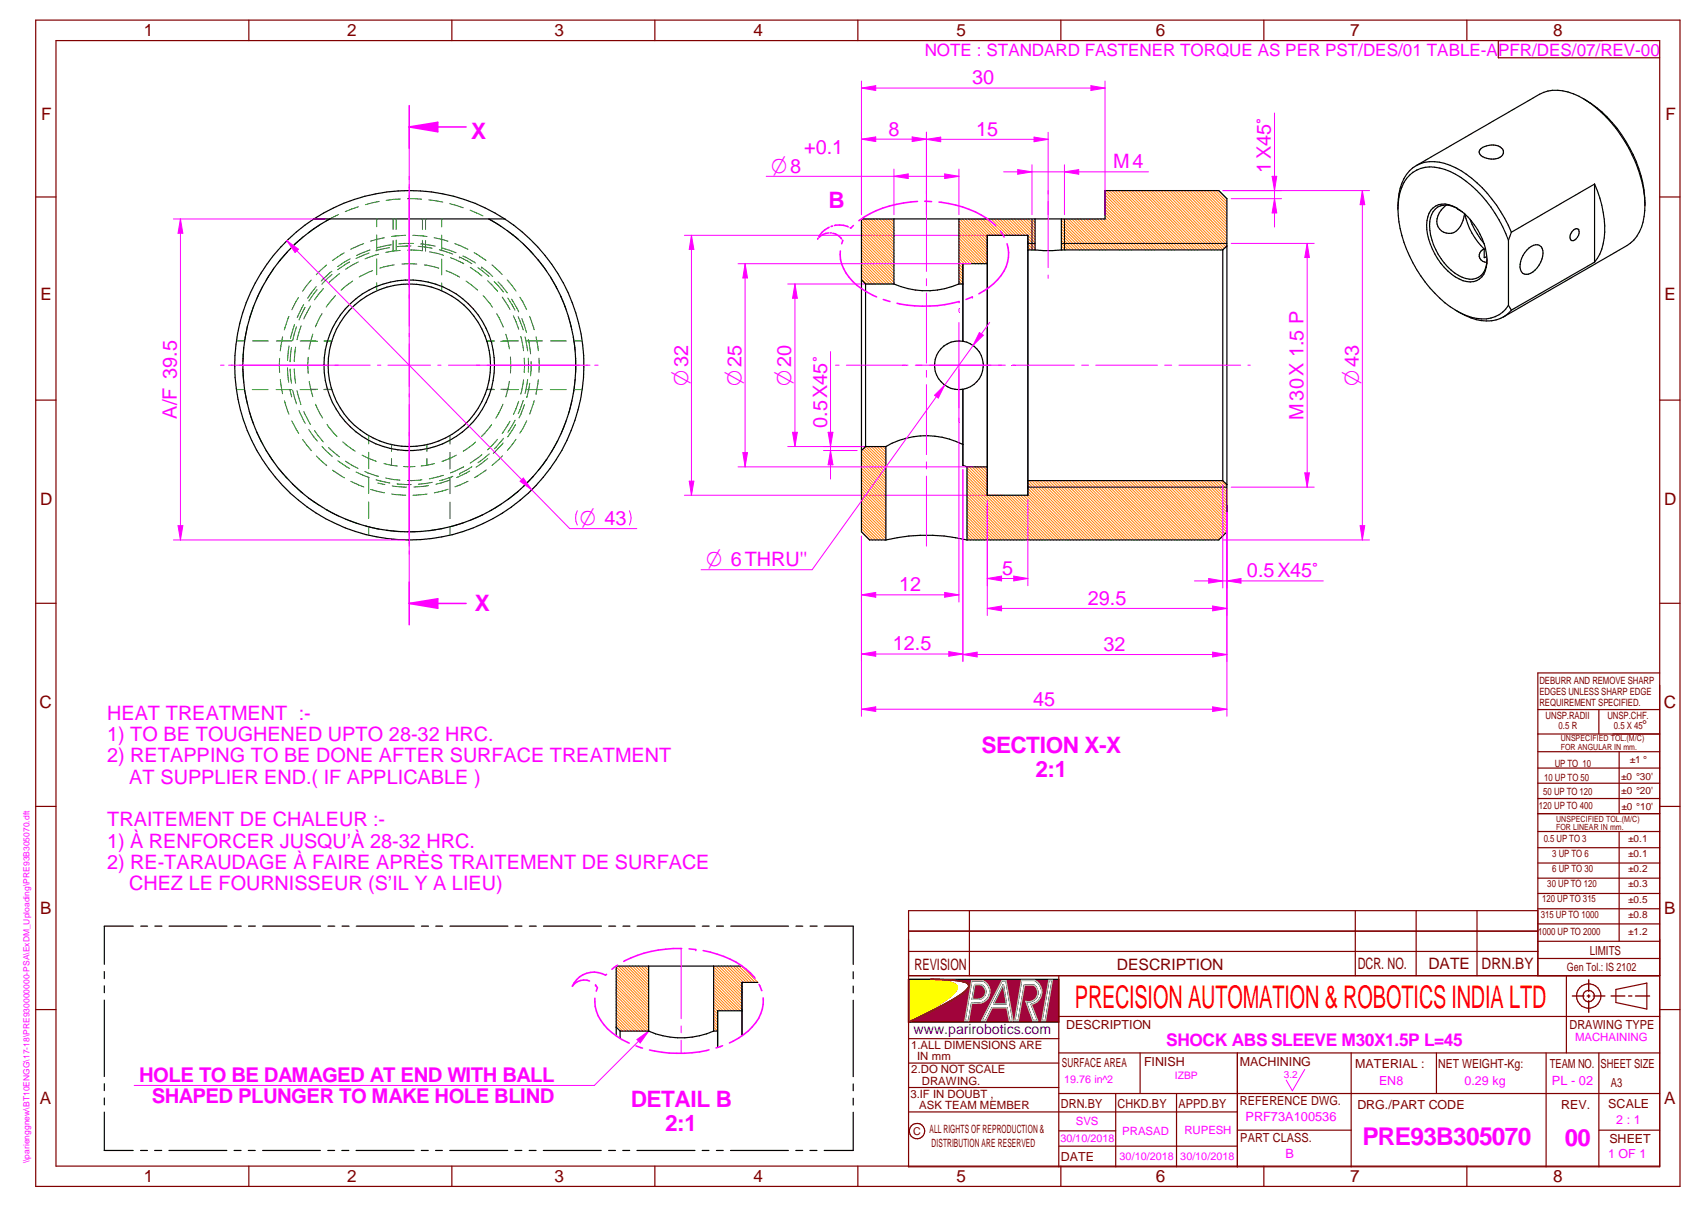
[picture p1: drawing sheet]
<svg xmlns="http://www.w3.org/2000/svg" width="420mm" height="297mm" viewBox="0 0 420 297" stroke-linecap="round" stroke-linejoin="round" font-family="sans-serif">
<path d="M239.3 241.4h2.8a2.91 2.91 0 0 1 1.7 2.9 2.91 2.91 0 0 1-2.2 2.5l-2.3 .1-.7 4.3h-1zM246.7 241.3h1.1l1.7 9.9h-.9l-.6-3.2h-3.7l-1.5 3.2h-1zM251.6 241.3h3.2a3.2 3.2 0 0 1 1.7 3.2 3.2 3.2 0 0 1-2.5 2.7l1.6 4h-1.2l-1.8-4.8a2.25 2.25 0 0 0 2.8-1.1 2.25 2.25 0 0 0-.8-2.9h-2.3l-1.5 8.8h-.9zM258.3 241.3h.9l-1.7 9.9h-.9z" fill="none" stroke="#991b1e" stroke-width=".34"/>
<path d="M240.1 242.3h1.4a1.85 1.85 0 0 1 1.2 2 1.85 1.85 0 0 1-1.7 1.6h-1.5z" fill-rule="evenodd" fill="#990026"/>
<path d="M240.1 242.3h1.4a1.85 1.85 0 0 1 1.2 2 1.85 1.85 0 0 1-1.7 1.6h-1.5z" fill="none" stroke="#991b1e" stroke-width=".34"/>
<path d="M247.1 242.4l.8 4.7h-3.2z" fill="#990026"/>
<path d="M247.1 242.4l.8 4.7h-3.2z" fill="none" stroke="#991b1e" stroke-width=".34"/>
<path d="M238.4 242.1l-.2-.1a28.1 28.1 0 0 0-8.9-1l5.2 .9a1.32 1.32 0 0 1 1.2 1 1.32 1.32 0 0 1-.6 1.4l-3.3 2.5-8 4.7 5.6-2.7 5.3-2.8a10.3 10.3 0 0 0 3.9-3.3l-.2-.6M239.3 241.4h2.8a2.91 2.91 0 0 1 1.7 2.9 2.91 2.91 0 0 1-2.2 2.5l-2.3 .1-.7 4.3h-1zM240.1 242.3h1.4a1.85 1.85 0 0 1 1.2 2 1.85 1.85 0 0 1-1.7 1.6h-1.5zM246.7 241.3h1.1l1.7 9.9h-.9l-.6-3.2h-3.7l-1.5 3.2h-1zM247.1 242.4l.8 4.7h-3.2zM251.6 241.3h3.2a3.2 3.2 0 0 1 1.7 3.2 3.2 3.2 0 0 1-2.5 2.7l1.6 4h-1.2l-1.8-4.8a2.25 2.25 0 0 0 2.8-1.1 2.25 2.25 0 0 0-.8-2.9h-2.3l-1.5 8.8h-.9zM258.3 241.3h.9l-1.7 9.9h-.9z" fill="none" stroke="#000" stroke-width=".34"/>
<circle cx="238.4" cy="242.1" r=".17" fill="#000"/>
<path d="M240.1 242.3h1.4a1.85 1.85 0 0 1 1.2 2 1.85 1.85 0 0 1-1.7 1.6h-1.5zM247.1 242.4l.8 4.7h-3.2z" fill="none" stroke="#c0c0c0" stroke-width=".34"/>
<path d="M223.8 241h5.5l4.1 .6a2.41 2.41 0 0 1 2.3 1.4v.1a7.3 7.3 0 0 1-3.4 3.4l-8.5 5z" fill-rule="evenodd" fill="#ff0"/>
<path d="M223.8 241h5.5l5.2 .9a1.23 1.23 0 0 1 1.1 1.6l-1.3 1.5-2.5 1.8-8 4.7z" fill="none" stroke="#f1eb1f" stroke-width=".34"/>
<path d="M229.3 241l3.6 .5 2 .5a1.06 1.06 0 0 1 .8 .8 1.06 1.06 0 0 1-.3 1l-.9 1.1-3.5 2.5-7.2 4.1" fill="none" stroke="#ff0" stroke-width=".34"/>
<path d="M223.8 241v10.5" fill="none" stroke="#000" stroke-width=".34"/>
<path d="M223.8 241v10.5" fill="none" stroke="#000" stroke-width=".3"/>
<path d="M229.3 241l7.2 .4 1.7 .5 .3 .3 .1 .5-1.1 1.4-2.4 1.6-5.6 3.1-5.7 2.7h37v-10.5zM239.3 241.4h2.8a2.91 2.91 0 0 1 1.7 2.9 2.91 2.91 0 0 1-2.2 2.5l-2.3 .1-.7 4.3h-1zM251.6 241.3h3.2a3.2 3.2 0 0 1 1.7 3.2 3.2 3.2 0 0 1-2.5 2.7l1.6 4h-1.2l-1.8-4.8a2.25 2.25 0 0 0 2.8-1.1 2.25 2.25 0 0 0-.8-2.9h-2.3l-1.5 8.8h-.9zM258.3 241.3h.9l-1.7 9.9h-.9zM246.7 241.3h1.1l1.7 9.9h-.9l-.6-3.2h-3.7l-1.5 3.2h-1z" fill-rule="evenodd" fill="#990026"/>
<path d="M223.8 241h37v10.5h-37" fill="none" stroke="#000" stroke-width=".3"/>
<path d="M229.3 241h1a24.8 24.8 0 0 1 7.9 1l.2 .1" fill="none" stroke="#991b1e" stroke-width=".34"/>
<circle cx="238.4" cy="242.1" r=".17" fill="#991b1e"/>
<path d="M223.8 251.5l6.1-2.9 6.1-3.4-4.9 2.7zM229.3 241l2.9 .1a15.2 15.2 0 0 1 6.1 .9l.3 .4M236.8 244.6l-.8 .6M237.5 244.1l-.7 .5M238.1 243.5l-.6 .6M238.5 242.1l.1 .4M238.6 242.4l-.4 1M238.6 242.7l-.3 .6-.8 .8" fill="none" stroke="#991b1e" stroke-width=".34"/>
<path d="M239.3 241.4h2.8a2.91 2.91 0 0 1 1.7 2.9 2.91 2.91 0 0 1-2.2 2.5l-2.3 .1-.7 4.3h-1zM246.7 241.3h1.1l1.7 9.9h-.9l-.6-3.2h-3.7l-1.5 3.2h-1zM251.6 241.3h3.2a3.2 3.2 0 0 1 1.7 3.2 3.2 3.2 0 0 1-2.5 2.7l1.6 4h-1.2l-1.8-4.8a2.25 2.25 0 0 0 2.8-1.1 2.25 2.25 0 0 0-.8-2.9h-2.3l-1.5 8.8h-.9zM258.3 241.3h.9l-1.7 9.9h-.9z" fill="none" stroke="#c0c0c0" stroke-width=".34"/>
<g fill="none" stroke="#800000" stroke-width=".3">
<path d="M8.8 5h405v287h-405zM61.3 5v5M111.3 5v5M161.3 5v5M211.3 5v5M261.3 5v5M311.3 5v5M361.3 5v5M369 10v4.2h39.8M8.8 48.5h5M408.8 48.5h5M8.8 98.5h5"/>
<path d="M408.8 98.5h5M8.8 148.5h5M408.8 148.5h5M378.7 174.6h30.1M393.8 174.6v6M408.8 165.6h-30.1v74.5M8.8 198.5h5M378.7 185h30.1M378.7 189h30.1M378.7 192.7h30.1M378.7 196.5h30.1M378.7 180.6h30.1"/>
<path d="M398.8 185v15.2M408.8 198.5h5M378.7 200.2h30.1M378.7 204.6h30.1M378.7 208.6h30.1M378.7 212.4h30.1M378.7 216.1h30.1M378.7 219.9h30.1M398.8 204.6v27M223.8 229.2h154.9M223.8 234.1h154.9M238.7 224.1v16"/>
<path d="M333.8 224.1v16M348.8 224.1v16M363.8 224.1v16M378.7 224.1h-154.9v63h185v-277.1h-395v277h395M378.7 223.6h30.1M378.7 227.4h30.1M378.7 231.6h30.1M378.7 235.9h30.1M8.8 248.5h5M223.8 255.6h37M223.8 240.1h185M260.8 240.1v47"/>
<path d="M260.8 250.1h148M260.8 259.1h148M280.8 259.1v10M304.7 259.1v28M332.8 259.1v28M353.8 259.1v10M380.8 259.1v28M385.8 240.1v19M393.8 259.1v28M398 243.5l7.6-1.6v6.4l-7.6-1.6zM408.8 248.5h5M223.8 273.6h80.9"/>
<path d="M223.8 267.6h37M223.8 261.6h37M260.8 278.3h14M260.8 269.1h148M274.8 269.1v18M289.8 269.1v18M304.7 278.1h28.1M393.8 278.1h15M61.3 287v5M111.3 287v5M161.3 287v5M211.3 287v5"/>
<path d="M260.8 282.1h43.9M261.3 287v5M311.3 287v5M361.3 287v5"/>
<circle cx="391.3" cy="245.1" r="2.99"/>
<circle cx="391.3" cy="245.1" r="1.39"/>
<circle cx="225.8" cy="278.3" r="1.9"/>
</g>
<path d="M387.3 245.1h2.8M390.9 245.1h.7M391.3 241.1v2.9M391.3 244.8v.7M391.3 246.3v2.8M392.4 245.1h2.9M396.8 245.1h3.4M401.1 245.1h.8M402.8 245.1h3.5" fill="none" stroke="#800000" stroke-width=".34"/>
<path d="M159.8 253.7l-13.4 13.4M321.3 263.2l-3 5.2-1.5-2.6" fill="none" stroke="#f0f" stroke-width=".25"/>
<path d="M156.9 255.8l2.9-2.1-2.1 3z" fill="#f0f"/>
<path d="M168.6 57.9h78.5M170.3 57.9l.6 3.5h-1.2zM168.6 121.9h78.5M156.9 255.8l2.9-2.1-2.1 3zM33.1 267.1h113.3" fill="none" stroke="#f0f" stroke-width=".25"/>
<path d="M170.3 57.9l.6 3.5h-1.2z" fill="#f0f"/>
<path d="M169.7 118.4h1.2l-.6 3.5z" fill="none" stroke="#f0f" stroke-width=".25"/>
<path d="M169.7 118.4h1.2l-.6 3.5z" fill="#f0f"/>
<path d="M170.3 57.9v64M303.2 59.9h20.5M303.2 119.9h20.5M321.3 116.4h1.2l-.6 3.5z" fill="none" stroke="#f0f" stroke-width=".25"/>
<path d="M321.3 116.4h1.2l-.6 3.5z" fill="#f0f"/>
<path d="M321.9 59.9l.6 3.5h-1.2z" fill="none" stroke="#f0f" stroke-width=".25"/>
<path d="M321.9 59.9l.6 3.5h-1.2z" fill="#f0f"/>
<path d="M321.9 59.9v60M194 69.9h21.6M195.8 69.9l.6 3.5h-1.2zM194 109.9h20.6" fill="none" stroke="#f0f" stroke-width=".25"/>
<path d="M195.8 69.9l.6 3.5h-1.2z" fill="#f0f"/>
<path d="M195.2 106.4h1.2l-.6 3.5z" fill="none" stroke="#f0f" stroke-width=".25"/>
<path d="M195.2 106.4h1.2l-.6 3.5z" fill="#f0f"/>
<path d="M195.8 69.9v40M212.2 132v44.3M302.2 124.4v51.9M212.2 174.5l3.5-.6v1.2z" fill="none" stroke="#f0f" stroke-width=".25"/>
<path d="M212.2 174.5l3.5-.6v1.2z" fill="#f0f"/>
<path d="M298.7 173.9l3.5 .6-3.5 .6z" fill="none" stroke="#f0f" stroke-width=".25"/>
<path d="M298.7 173.9l3.5 .6-3.5 .6z" fill="#f0f"/>
<path d="M212.2 174.5h90" fill="none" stroke="#f0f" stroke-width=".25"/>
<g fill="none" stroke="#000" stroke-width=".3">
<path d="M364.8 36.5a4.2 4.2 0 0 1 5.3 .2 1.66 1.66 0 0 1-1.7 2.4 4.1 4.1 0 0 1-4-1.4 1.08 1.08 0 0 1 .4-1.2zM389.9 24.3a32.1 32.1 0 0 1 15.2 25.5v.8M77.3 53.9a43 43 0 0 0-8.9 64.2 43 43 0 0 0 64.8 0 43 43 0 0 0-8.9-64.2M77.3 53.9h47M77.3 53.9a43.1 43.1 0 0 1 47 0M81.2 53.9a41 41 0 0 0-12 62.1 41 41 0 0 0 63.2 0 41 41 0 0 0-12-62.1M344.3 51.4a13.1 13.1 0 0 1 2.8-9.4 8.2 8.2 0 0 1 8.7-1.8 26.3 26.3 0 0 1 13.8 11.9l1.9 3.3 .7 1.7M344.3 51.4a32.1 32.1 0 0 0 14.2 24.9 11 11 0 0 0 9.7 1.6 6.6 6.6 0 0 0 3.3-2.8M344.3 50.6v.8M344.4 50a8.9 8.9 0 0 1 5.5-8.6 12 12 0 0 1 9.9 2.3 32.2 32.2 0 0 1 11.7 15.4M348.8 40.8l30.4-17.6a10.4 10.4 0 0 1 9.7 .5 33.3 33.3 0 0 1 15.6 21.5 18.3 18.3 0 0 1-.7 11.9 7.9 7.9 0 0 1-3.1 3.4l-30.5 17.5M356.1 50.5a4.7 4.7 0 0 0-2 5.3 3.1 3.1 0 0 0 2.9 1.6 3.1 3.1 0 0 0 2.7-1.7l.6-1.5 .4-1.6"/>
<path d="M358 50.9a4 4 0 0 0-5.9 3.7 15.1 15.1 0 0 0 8 13.6 4 4 0 0 0 6-3.3l.1-1M358.7 51.1a16.3 16.3 0 0 1 7.5 13.7 4.5 4.5 0 0 1-3.2 4.5 8.7 8.7 0 0 1-7.3-3.5 16 16 0 0 1-4.3-11.5 4.2 4.2 0 0 1 6.3-3.6l2.5 1.5M360.8 52.7a16.9 16.9 0 0 0 4.7 8.6M362 53.9a20.8 20.8 0 0 0 3.5 6M371.5 59.1v16M372.2 57.1l-.7 2M387.2 56.9a1.04 1.04 0 0 1 1.6-.3 2.12 2.12 0 0 1-1.7 2.6 1.5 1.5 0 0 1 .1-2.3zM392.7 45.3a23.5 23.5 0 0 1 1.8 16l-.5 1.2-1.3 2M392.7 45.3v19.2M392.7 45.3l-20.5 11.8M365.5 61.3a1.68 1.68 0 0 0-1.2 1.9 1.68 1.68 0 0 0 1.8 1.4M365.5 61.3v2.1l.7-.2"/>
<path d="M371.5 75.1l.7 1.2M372.2 76.3a8.1 8.1 0 0 1-8.7 2.4l-2.6-1.1-2.1-1.1M376 61.6a2.78 2.78 0 0 1 3.2-1.2 2.75 2.75 0 0 1 .6 3.4 5.1 5.1 0 0 1-3.9 3.7 1.85 1.85 0 0 1-1.5-2.4 5.9 5.9 0 0 1 1.6-3.5zM392.7 64.5l-20.5 11.8"/>
<circle cx="100.8" cy="89.9" r="21"/>
<circle cx="100.8" cy="89.9" r="20"/>
</g>
<g fill="none" stroke="#008000" stroke-width=".25">
<path d="M74.5 58.4l-2.5 2.3M78.8 55.3l-2.9 2M83.4 52.8l-3.1 1.6M88.3 50.9l-3.3 1.2M89.6 59.9l-3.3 1.4M92.8 53.9v1.9M92.8 57.8v3.9M93.4 49.6l-3.4 .8M94.6 58.5l-3.3 .9M96.8 53.9v2.6M96.8 59.2v2.6M97.6 53.9v2.6"/>
<path d="M97.6 59.1v2.6M98.6 49l-3.5 .3M99.9 57.9l-3.5 .3M100.4 48.9l3.4 .1M101.7 57.9l3.4 .3M101.8 59.9l-3.6 .1M104 53.9v2.6M104 59.1v2.6M104.8 53.9v2.6M104.8 59.2v2.6M105.6 49.2l3.4 .5M106.9 58.5l3.4 .9"/>
<path d="M108.8 53.9v1.9M108.8 57.9v3.8M110.8 50.1l3.3 1M112 59.9l3.2 1.4M115.8 51.7l3.1 1.4M120.5 54l3 1.8M125 56.8l2.7 2.1M62.5 75.4l-1.1 3.3M64.6 70.6l-1.4 3.1M67.4 66.1l-1.9 2.9M70.7 62.1l-2.2 2.6M71.2 77.9l-1.2 3.3"/>
<path d="M72.5 79.9l-1 3.4M73.5 73.2l-1.6 3M74.8 75l-1.6 3.1M75.1 75.6l-1.5 3.1M76.5 75.3l-1.7 3.2M76.7 68.9l-2.2 2.8M77.9 70.5l-2.1 2.9M78.1 71.3l-2 2.8M79.3 77.2l-1.6 3.2M79.7 71l-2.2 2.8M80.4 65.2l-2.5 2.4M81.7 66.8l-2.6 2.4"/>
<path d="M81.8 67.5l-2.5 2.4M82.6 72.7l-2.3 2.9M83.6 67.3l-2.7 2.3M84.8 62.2l-2.9 1.9M86.1 64.5l-2.9 1.9M86.2 63.7l-3 1.9M86.9 69.2l-2.9 2.2M88.2 64.5l-3.1 1.8M90.9 62.3l-3.2 1.3M91.1 61.5l-3.3 1.4M91.8 66.6l-3.3 1.6M92.8 63.7v3.9"/>
<path d="M92.8 69.6v1.9M93.2 62.6l-3.3 1.1M96 60.9l-3.4 .8M96.4 60.2l-3.5 .8M97.1 65.2l-3.6 .8M98.5 61.6l-3.5 .5M99 65h3.6M100.4 61.6l3.6 .1M101.2 60.5l-3.5 .2M103 60.6l3.4 .5M103.6 60l3.6 .6M104.5 65.2l3.6 .8"/>
<path d="M105.8 62l3.4 .8M108.2 61.5l3.3 1M108.8 63.8v3.8M108.8 69.6v1.9M109 61l3.3 1.2M109.9 66.6l3.3 1.6M110.9 63.4l3.3 1.5M113.1 63.2h.1M113.2 63.2l3 1.7M114 63l3.1 1.7M114.8 69.2l2.8 2.2M115.8 65.8l2.9 2.1"/>
<path d="M116.8 62.2l2.9 1.9M117.7 65.9l2.7 2.1M118.6 65.7h.1M118.6 65.7l2.8 2.4M119 72.8l2.3 2.8M120.1 69.1l2.4 2.6M121.1 65.2l2.6 2.4M121.7 69.3l2.3 2.6M122.3 77.2l1.6 3.3M122.7 69.4l2.3 2.7M123.7 73.1l1.9 3M124.9 68.9l2.2 2.7"/>
<path d="M125.1 73.4l1.7 2.9M126 73.6l1.8 3.2M126.4 77.7l1.4 3.3M127.6 77.9l1.3 3.3M128 73.2l1.7 3M128.5 78.4l1.2 3.4M129 60.2l2.4 2.5M130.4 77.9l1.2 3.3M132.6 64l2.1 2.8M135.6 68.3l1.7 3M138.1 72.9l1.3 3.2M139.9 77.8l.9 3.4"/>
<path d="M58.2 95.9h1.9M58.2 83.9h2M59.8 90.8l.3 3.5M60.1 85.6l-.3 3.4M60.3 96.1l.6 3.3M60.9 80.4l-.6 3.4M62.1 95.9h3.9M62.2 83.9h3.9M68 95.9h3.9M68.1 83.9h3.8M68.9 88.2v3.5M69 93.4l.6 3.5"/>
<path d="M69.6 82.9h.1M69.6 82.9l-.6 3.5M70.1 98.6l1.1 3.3M70.8 90.5l.3 3.6M71.2 85.1l-.4 3.6M71.4 95.9l.4 1.8M71.4 90.8l.4 3.5M71.8 85.6l-.4 3.4M72.1 96.1l.9 3.3M72.5 90.8l.3 3.5M72.8 85.4l-.3 3.5M73 80.4l-.9 3.4"/>
<path d="M73.1 96.1l1 3.5M73.9 95.9h3.9M73.9 83.9h3.9M74.2 80.2l-1.1 3.4M75.9 87.9v4M76.1 93.9l.4 1.9M76.5 84l-.4 1.9M76.5 84h1.7M76.5 95.8l.5 1.8M76.5 95.8h1.7M77 82.2l-.5 1.8M77.7 99.5l1.7 3.4"/>
<path d="M79.8 83.9h1.9l-1.7 .1M80 95.8l1.7 .1h-2M121.6 95.8l-1.7 .1h1.9M121.8 83.9h-1.9l1.7 .1M123.3 84h1.8M123.4 95.8h1.7M123.8 95.9h3.9M123.9 99.5l-1.8 3.4M123.9 83.9h3.8M124.6 82.3l.5 1.7M125.1 84l.4 1.9M125.1 95.8l-.5 1.9"/>
<path d="M125.5 93.9h.1M125.5 93.9l-.4 1.9M125.7 87.9h.1M125.7 87.9v3.9M127.8 98.8l-1.4 3.2M128.3 82.8l.6 3.5M128.9 98.6l-1.3 3.2M128.9 93.5l-.6 3.5M129.1 88.1v3.6M129.2 99.6l-1.4 3.3M129.3 82.9l.7 3.5M129.7 95.9h3.9"/>
<path d="M129.7 83.9h3.9M130 93.4l-.7 3.4M130.1 88.1v3.5M130.1 83.6l.6 3.5M130.5 94.3l-.8 3.5M130.8 88.9l-.1 3.6M131.6 98.6l-1.1 3.3M132 96.9h.1M132 82.9l.6 3.4M132.6 93.4l-.6 3.5M132.7 88.1v3.5M135.5 95.9h3.9"/>
<path d="M135.6 83.9h3.9M140.8 98.6l-.8 3.3M141.2 82.9l.4 3.5M141.4 95.9h2M141.5 83.9h1.9M141.6 93.4l-.4 3.4M141.8 88.1v3.5M61.4 101.2l1.1 3.2M63.2 106.1l1.5 3.1M65.6 110.8l1.8 2.9M68.5 115.1l2.3 2.7M71.9 103.6l1.7 3"/>
<path d="M72 119l2.6 2.4M73.6 101l1.6 3.2M74.5 108.2l2.2 2.7M74.8 101.3l1.6 3.1M76.1 105.7l2 2.8M77.5 106l2.1 2.8M77.9 112.2l2.6 2.4M79.3 109.9l2.5 2.4M80.5 104.5l2.5 2.9M80.9 110.1l2.7 2.3M81.9 115.7l2.9 1.9M83.2 113.4l2.9 1.9"/>
<path d="M84.4 108.8l3.1 2.2M85.1 113.5l3.1 1.8M86.4 118.4l3.2 1.4M87.7 116.2l3.2 1.3M89.2 112l3.5 1.5M89.9 116l3.3 1.2M90.8 107.2v2M90.8 111.3v4.1M90.8 117.4v4.1M92.6 118.1l3.4 .8M93 118.9l1.8 .4M94.6 114.1l1.8 .4"/>
<path d="M95 117.6l3.5 .6M96.4 109.4v1.7M96.4 112.9v1.6M96.4 114.5l1.5 .2M96.6 119.6l3.5 .3M97.8 119.1l3.5 .2M99.3 114.8h2.9M103.9 118.1l-3.5 .1M105.1 109.4v1.7M105.1 112.8v1.7M105.1 114.5l-1.4 .2M105.5 119.5l-3.5 .3"/>
<path d="M106.5 118.7l-3.5 .5M107 114.1l-1.9 .4M109.2 117l-3.5 .9M110.8 118.2l-3.5 1M110.8 107.2v2.1M110.8 111.3v4.1M110.8 117.5v4M111.5 117.2l-3.3 1.1M112.4 112l-3.5 1.5M113.2 116.5h.1M114.2 114.9l-3.3 1.5M115.3 118.4l-3.3 1.4"/>
<path d="M115.7 115.9l-3.2 1.6M116.2 114.9l-3 1.6M117.1 108.8l-3 2.2M118.7 111.9l-2.9 2.1M119.7 115.7l-2.9 1.9M120.1 112.8l-2.8 2.2M120.5 111.7l-2.8 2.2M121.1 104.5l-2.5 2.9M122.5 108.1l-2.4 2.6M123.7 112.2l-2.5 2.4M123.9 109l-2.4 2.6M124 107.9l-2.3 2.5"/>
<path d="M125.6 103.7l-1.9 3M126.9 103.4l-1.8 3M126.9 104.5l-1.9 3M127.1 108.1l-2.1 2.8M129.7 103.5l-1.7 3.1M131.4 117.1l-2.4 2.5M134.7 113l-2.1 2.7M137.3 108.5l-1.7 3M139.4 103.6l-1.3 3.2M76 122.5l2.8 2M80.3 125.4l3.1 1.6M85 127.7l3.3 1.2"/>
<path d="M90 129.4l3.4 .8M90.8 123.5v4.1M90.8 129.7v2M91.3 120.4l3.4 .9M95.2 130.5l3.4 .3M96.5 121.6l3.4 .3M103.9 130.8l-3.5 .1M105.2 121.6l-3.5 .3M109.1 130l-3.4 .6M110.4 120.4l-3.4 .9M110.8 123.6v4M110.8 129.7v2"/>
<path d="M114.1 128.7l-3.3 .9M119 126.6l-3.2 1.4M123.5 124l-2.9 1.8M127.7 120.8l-2.7 2.2"/>
</g>
<g fill="none" stroke="#ff8000" stroke-width=".25">
<path d="M245.6 53.9l3.9 4M246.2 53.9l4.1 4M247 53.9l4 4M247.7 53.9l4 4M248.4 53.9l4 4M249.1 53.9l5.8 5.8M249.8 53.9l5.1 5.1M250.5 53.9l4.4 4.4M251.2 53.9l3.7 3.7M251.9 53.9l3 3M252.6 53.9l2.3 2.3M253.1 58.7l1.8 1.7"/>
<path d="M253.1 59.4l1.8 1.7M253.3 53.9l1.6 1.6M254 53.9l.9 .9M254.8 53.9l.1 .2M253.1 60.1l1.5 1.4M253.1 60.8l.8 .7"/>
</g>
<g fill="none" stroke="#ff8000" stroke-width=".25">
<path d="M212.2 54.4l8 8M212.2 55.2l8 8M212.2 55.8l8 8M212.2 56.6l8 8M212.2 57.3l8 8M212.2 58l8 8M212.2 58.7l8 8M212.2 59.4l8 8M212.3 53.9l7.9 7.8M213 53.9l7.2 7.1M213.7 53.9l6.5 6.4M214.4 53.9l5.8 5.7"/>
<path d="M215.1 53.9l5.1 5M215.8 53.9l4.4 4.3M216.6 53.9l3.6 3.6M217.3 53.9l2.9 2.9M218 53.9l2.2 2.2M218.7 53.9l1.5 1.5M219.4 53.9l.8 .8M220.1 53.9h.1M236.2 54.4l7 7M236.2 55.1l7 7M236.2 55.8l7 7M236.2 56.5l7 7"/>
<path d="M236.2 57.2l7 7M236.2 57.9l6.9 7M236.2 58.6l6.2 6.3M236.2 59.4l5.5 5.5M236.4 53.9l6.8 6.8M237.1 53.9l6.1 6.1M237.8 53.9l5.4 5.4M238.5 53.9l4.7 4.7M239.2 53.9l4 4M239.9 53.9l4 4M240.6 53.9l4 4M241.3 53.9l4 4"/>
<path d="M242 53.9l4 4M242.7 53.9l4 4M243.4 53.9l4 4M244.1 53.9l4 4M244.8 53.9l4.1 4M261.4 54.2l7.3 7.3M261.4 54.9l6.6 6.6M261.4 55.6l5.9 5.9M261.4 56.3l5.2 5.2M261.4 57l4.5 4.5M261.4 57.7l3.8 3.8M261.4 58.4l3.1 3.1"/>
<path d="M261.4 59.1l2.4 2.4M261.4 59.9l1.7 1.6M261.8 53.9l7.6 7.6M262.5 53.9l7.7 7.6M263.2 53.9l7.6 7.6M263.9 53.9l7.7 7.6M264.7 53.9l7.6 7.6M265.3 53.9l7.7 7.6M266.1 53.9l7.6 7.6M266.8 53.9l7.6 7.6M267.5 53.9l7.6 7.6M268.2 53.9l7.6 7.6"/>
<path d="M268.9 53.9l7.6 7.6M269.6 53.9l7.6 7.6M270.3 53.9l7.6 7.6M271 53.9l7.6 7.6M271.7 53.9l7.6 7.6M272.1 47.2l14.3 14.3M272.1 48l13.6 13.5M272.1 48.7l12.9 12.8M272.1 49.4l12.2 12.1M272.1 50.1l11.5 11.4M272.1 50.8l10.8 10.7M272.1 51.5l10.1 10"/>
<path d="M272.1 52.2l9.4 9.3M272.1 52.9l8.6 8.6M272.1 53.6l8 7.9M272.5 46.9l14.6 14.6M273.2 46.9l14.6 14.6M273.9 46.9l14.6 14.6M274.6 46.9l14.7 14.6M275.3 46.9l14.6 14.6M276 46.9l14.6 14.6M276.7 46.9l14.7 14.6M277.4 46.9l14.6 14.6M278.2 46.9l14.6 14.6"/>
<path d="M278.8 46.9l14.7 14.6M279.6 46.9l14.6 14.6M280.3 46.9l14.6 14.6M281 46.9l14.6 14.6M281.7 46.9l14.6 14.6M282.4 46.9l14.6 14.6M283.1 46.9l14.6 14.6M283.8 46.9l14.6 14.6M284.5 46.9l14.6 14.6M285.2 46.9l14.6 14.6M285.9 46.9l14.7 14.6M286.6 46.9l14.6 14.6"/>
<path d="M287.3 46.9l14.3 14.2M288.1 46.9l13.8 13.8M288.7 46.9l13.5 13.4M289.5 46.9l12.7 12.7M290.2 46.9l12 12M290.9 46.9l11.3 11.3M291.6 46.9l10.6 10.5M292.3 46.9l9.9 9.9M293 46.9l9.2 9.1M293.7 46.9l8.5 8.4M294.4 46.9l7.8 7.8M295.1 46.9l7.1 7"/>
<path d="M295.8 46.9l6.4 6.3M296.5 46.9l5.7 5.6M297.3 46.9l4.9 4.9M297.9 46.9l4.3 4.2M298.7 46.9l3.5 3.5M299.4 46.9l2.8 2.8M300.1 46.9l2.1 2.1M212.2 60.1l8 8M212.2 60.8l8 8M212.2 61.5l8 8M212.2 62.2l7.6 7.7M212.2 62.9l6.9 7"/>
<path d="M212.2 63.6l6.2 6.3M212.2 64.3l5.5 5.6M212.2 65l4.8 4.9M212.2 65.7l4.1 4.2M212.2 66.5l3.4 3.4M212.2 67.2l2.7 2.7M212.2 67.9l2 2M212.2 68.6l1.3 1.3M236.2 60.1l4.8 4.8M236.2 60.7l4.1 4.2M236.2 61.5l3.4 3.4M236.2 62.2l2.7 2.7"/>
<path d="M236.2 62.9l2 2M236.2 63.6l1.3 1.3M236.2 64.3l.9 1M236.2 65l.9 1M236.2 65.7l.9 1M236.2 66.4l.9 1M236.2 67.1l.9 1M236.2 67.8l.9 1M236.2 68.5l.9 1.1M236.2 69.3l.6 .6M261.4 60.5l1 1M261.4 61.3l.3 .2"/>
<path d="M238.2 115.1l5 5M238.2 115.8l5 5M238.2 116.5l5 5M238.2 117.2l15.7 15.7M238.2 117.9l14.9 15M238.2 118.6l14.2 14.3M238.2 119.3l13.5 13.6M238.7 114.9l4.5 4.5M239.4 114.9l3.8 3.8M240.1 114.9l3.1 3.1M240.8 114.9l2.4 2.4M241.5 114.9l1.7 1.6"/>
<path d="M242.2 114.9l1 .9M242.9 114.9l.3 .2M253.1 118.8l14.2 14.1M253.1 119.5l13.5 13.4M253.4 118.3l14.6 14.6M254.1 118.3l14.6 14.6M254.8 118.3l14.6 14.6M255.5 118.3l14.6 14.6M256.2 118.3l14.6 14.6M256.9 118.3l14.6 14.6M257.6 118.3l14.6 14.6M258.3 118.3l14.7 14.6"/>
<path d="M259 118.3l14.6 14.6M259.7 118.3l14.7 14.6M260.4 118.3l14.7 14.6M261.1 118.3l14.6 14.6M261.9 118.3l14.6 14.6M262.5 118.3l14.7 14.6M263.3 118.3l14.6 14.6M264 118.3l14.6 14.6M264.7 118.3l14.6 14.6M265.4 118.3l14.6 14.6M266.1 118.3l14.6 14.6M266.8 118.3l14.6 14.6"/>
<path d="M267.5 118.3l14.6 14.6M268.2 118.3l14.6 14.6M268.9 118.3l14.6 14.6M269.6 118.3l14.7 14.6M270.3 118.3l14.6 14.6M271 118.3l14.7 14.6M271.7 118.3l14.7 14.6M272.4 118.3l14.7 14.6M273.2 118.3l14.6 14.6M273.9 118.3l14.6 14.6M274.6 118.3l14.6 14.6M275.3 118.3l14.6 14.6"/>
<path d="M276 118.3l14.6 14.6M276.7 118.3l14.6 14.6M277.4 118.3l14.6 14.6M278.1 118.3l14.6 14.6M278.8 118.3l14.6 14.6M279.5 118.3l14.7 14.6M280.2 118.3l14.6 14.6M281 118.3l14.6 14.6M281.6 118.3l14.7 14.6M282.4 118.3l14.6 14.6M283.1 118.3l14.6 14.6M283.7 118.3l14.7 14.6"/>
<path d="M284.5 118.3l14.6 14.6M285.2 118.3l14.6 14.6M285.9 118.3l14.4 14.4M286.6 118.3l14.1 14.1M287.3 118.3l13.7 13.7M288 118.3l13.4 13.4M288.7 118.3l13 13M289.4 118.3l12.7 12.6M290.1 118.3l12.1 12M290.8 118.3l11.4 11.3M291.5 118.3l10.7 10.6M292.3 118.3l9.9 9.9"/>
<path d="M293 118.3l9.2 9.2M293.7 118.3l8.5 8.4M294.4 118.3l7.8 7.8M295.1 118.3l7.1 7M295.8 118.3l6.4 6.3M296.5 118.3l5.7 5.6M297.2 118.3l5 4.9M297.9 118.3l4.3 4.2M298.6 118.3l3.6 3.5M299.3 118.3l2.9 2.8M300 118.3l2.2 2.1M300.7 118.3l1.5 1.4"/>
<path d="M238.2 120l12.8 12.9M238.2 120.7l12.1 12.2M238.2 121.5l11.4 11.4M238.2 122.2l10.7 10.7M238.2 122.9l10 10M238.2 123.6l9.3 9.3M238.2 124.3l8.5 8.6M238.2 125l7.9 7.9M238.2 125.7l7.2 7.2M238.2 126.4l6.4 6.5M238.2 127.1l5.8 5.8M238.2 127.8l5 5.1"/>
<path d="M238.2 128.5l4.3 4.4M238.2 129.2l3.6 3.7M238.2 129.9l2.9 3M238.2 130.6l2.2 2.3M238.2 131.4l1.5 1.5M238.2 132l.8 .9M238.2 132.8l.1 .1M243.5 121.9l11 11M244.3 121.9l11 11M245 121.9l11 11M245.6 121.9l11.1 11M246.4 121.9l11 11"/>
<path d="M247.1 121.9l11 11M247.8 121.9l11 11M248.5 121.9l11 11M249.2 121.9l11 11M249.9 121.9l11 11M250.6 121.9l11 11M251.3 121.9l11 11M252 121.9l11 11M252.8 121.9l10.9 11M253.1 120.2l12.7 12.7M253.1 120.9l12.1 12M253.1 121.6l11.3 11.3"/>
</g>
<g fill="none" stroke="#ff8000" stroke-width=".25">
<path d="M212.2 111l6 6M212.2 111.7l6 6M212.2 112.4l6 6M212.2 113.1l6 6M212.2 113.8l6 6M212.2 114.6l6 5.9M212.2 115.2l6 6M212.2 116l6 6M212.2 116.7l6 6M212.2 117.4l6 6M212.2 118.1l6 6M212.2 118.8l6 6"/>
<path d="M212.2 119.5l6 6M212.5 110.6l5.7 5.7M212.8 110.2l5.4 5.4M213.2 109.9l5 5M213.9 109.9l4.3 4.3M214.6 109.9l3.6 3.6M215.3 109.9l2.9 2.9M216 109.9l2.2 2.2M216.7 109.9l1.5 1.4M217.4 109.9l.8 .8M212.2 120.2l6 6M212.2 120.9l6 6"/>
<path d="M212.2 121.6l6 6M212.2 122.3l6 6M212.2 123l6 6M212.2 123.7l6 6.1M212.2 124.5l6 5.9M212.2 125.1l6 6M212.2 125.9l6 6M212.2 126.6l6 5.9M212.2 127.3l5.6 5.6M212.2 128l4.9 4.9M212.2 128.7l4.2 4.2M212.2 129.4l3.5 3.5"/>
<path d="M212.2 130.1l2.8 2.8M212.2 130.8l2 2.1"/>
</g>
<g fill="none" stroke="#000" stroke-width=".3">
<path d="M220.2 53.9v16M236.2 53.9v16M243.2 57.9h9.9v64h-9.9zM254.9 53.9v7.6M261.4 53.9v7.6M212.2 68.9l1 1M213.2 69.9v40M213.2 69.9h7M220.2 69.9a20 20 0 0 0 16 0M236.2 69.9h.9M243.2 64.9h-6.1v19.1M253.1 61.5h1.8"/>
<path d="M254.9 61.5l2.2 .2 4.3-.2M261.4 61.5h39.7M301.1 61.5v56.8M302.2 60.5l-1.1 1M237.1 95.8v18.7l1.1 .4M237.1 84a6 6 0 0 1 5.1 5.9 6 6 0 0 1-5.1 5.9M237.1 84a6 6 0 0 0-6.9 5.9 6 6 0 0 0 6.9 5.9M213.2 109.9l-1 1M213.2 109.9h5M218.2 109.9v23M237.1 109.4a19.9 19.9 0 0 0-18.9 .5M238.2 114.9h5"/>
<path d="M238.2 114.9v18M253.1 118.3h48M301.1 118.3l1.1 1M218.2 132.9h-4l-2-2v-77h59.9v-7h28.1l2 2v82l-2 2h-62M218.2 132.9a43.4 43.4 0 0 1 20 0"/>
</g>
<path d="M253.1 59.9h1.8M254.2 53.9v7.6M261.4 59.9h40.8M262.2 53.9v7.6M253.1 119.9h49.1" fill="none" stroke="#000" stroke-width=".25"/>
<g fill="none" stroke="#f0f" stroke-width=".25">
<path d="M258.1 46.9v.9M258.1 49.6v16.3M236.2 79.4v21M258.1 67.7v.8M205.8 89.9h.9M208.4 89.9h15.2M225.4 89.9h22.2M249.4 89.9h15.2M266.4 89.9h1.7M269.9 89.9h15.2M286.8 89.9h1.8M290.4 89.9h15.2"/>
<path d="M307.3 89.9h.6"/>
</g>
<path d="M249.3 89.9h.7" fill="none" stroke="#f0f" stroke-width=".25"/>
<path d="M236.2 76v.7" fill="none" stroke="#f0f" stroke-width=".25"/>
<path d="M222.3 89.9h.7" fill="none" stroke="#f0f" stroke-width=".25"/>
<g fill="none" stroke="#f0f" stroke-width=".25">
<path d="M228.2 46.9v.9M228.2 49.6v17.2M228.2 68.6v1.7M228.2 72.1v17.3M228.2 91.1v1.7M228.2 94.7v17.2M228.2 113.7v1.7M228.2 117.2v17.2M236.2 102.9v.1M236.2 103.1v.7M243.2 124v27.5M302.2 126.1v25.4"/>
<path d="M298.7 149.1l3.5 .6-3.5 .6z"/>
</g>
<path d="M298.7 149.1l3.5 .6-3.5 .6z" fill="#f0f"/>
<path d="M243.2 149.7l3.5-.6v1.2z" fill="none" stroke="#f0f" stroke-width=".25"/>
<path d="M243.2 149.7l3.5-.6v1.2z" fill="#f0f"/>
<path d="M243.2 123.1v21M253.1 122.9v21.2M243.2 149.7h59M243.2 142.4l3.5-.6v1.2z" fill="none" stroke="#f0f" stroke-width=".25"/>
<path d="M243.2 142.4l3.5-.6v1.2z" fill="#f0f"/>
<path d="M249.7 141.8l3.4 .6-3.4 .6z" fill="none" stroke="#f0f" stroke-width=".25"/>
<path d="M249.7 141.8l3.4 .6-3.4 .6z" fill="#f0f"/>
<path d="M228.2 32.6v20.2M228.2 34.3l3.5-.6v1.2zM258.1 32.6v20.2M243.2 142.4h9.9" fill="none" stroke="#f0f" stroke-width=".25"/>
<path d="M228.2 34.3l3.5-.6v1.2z" fill="#f0f"/>
<path d="M254.7 33.7l3.4 .6-3.4 .6z" fill="none" stroke="#f0f" stroke-width=".25"/>
<path d="M254.7 33.7l3.4 .6-3.4 .6z" fill="#f0f"/>
<path d="M212.2 32.5v20.3M212.2 34.2l3.5-.5v1.1zM228.2 34.3h29.9M228.2 32.5v20.3" fill="none" stroke="#f0f" stroke-width=".25"/>
<path d="M212.2 34.2l3.5-.5v1.1z" fill="#f0f"/>
<path d="M224.7 33.7l3.5 .5-3.5 .6z" fill="none" stroke="#f0f" stroke-width=".25"/>
<path d="M224.7 33.7l3.5 .5-3.5 .6z" fill="#f0f"/>
<path d="M212.2 34.2h16M42.7 53.9h37.4M42.7 132.9h57.1M43.8 129.4h1.2l-.6 3.5z" fill="none" stroke="#f0f" stroke-width=".25"/>
<path d="M43.8 129.4h1.2l-.6 3.5z" fill="#f0f"/>
<path d="M44.4 53.9l.6 3.5h-1.2z" fill="none" stroke="#f0f" stroke-width=".25"/>
<path d="M44.4 53.9l.6 3.5h-1.2z" fill="#f0f"/>
<path d="M44.4 53.9v79M181.8 64.9h57.3M183.5 64.9l.6 3.5h-1.1zM181.8 114.9h57.8" fill="none" stroke="#f0f" stroke-width=".25"/>
<path d="M183.5 64.9l.6 3.5h-1.1z" fill="#f0f"/>
<path d="M183 111.4h1.1l-.6 3.5z" fill="none" stroke="#f0f" stroke-width=".25"/>
<path d="M183 111.4h1.1l-.6 3.5z" fill="#f0f"/>
<path d="M183.5 64.9v50M237.1 115.6v47.2M302.2 126.1v36.7M237.1 161.1l3.6-.6v1.2z" fill="none" stroke="#f0f" stroke-width=".25"/>
<path d="M237.1 161.1l3.6-.6v1.2z" fill="#f0f"/>
<path d="M298.7 160.5l3.5 .6-3.5 .6z" fill="none" stroke="#f0f" stroke-width=".25"/>
<path d="M298.7 160.5l3.5 .6-3.5 .6z" fill="#f0f"/>
<path d="M237.1 161.1h65.1M167.8 233.4v17.3M167.8 252.5v1.7M167.8 256v3.2" fill="none" stroke="#f0f" stroke-width=".25"/>
<g fill="none" stroke="#ff8000" stroke-width=".25">
<path d="M151.8 238l8 8M151.8 238.7l8 8M151.8 239.4l8 8M152.3 237.7l7.5 7.6M152.9 237.7l6.9 6.9M153.7 237.7l6.1 6.1M154.4 237.7l5.4 5.4M155.1 237.7l4.7 4.7M155.8 237.7l4 4M156.5 237.7l3.3 3.3M157.2 237.7l2.6 2.6M157.9 237.7l1.9 1.9"/>
<path d="M158.6 237.7l1.2 1.2M159.3 237.7l.5 .5M175.8 237.9l6.9 7M175.8 238.6l6.9 7M175.8 239.4l6.9 6.9M176.3 237.7l6.4 6.5M177 237.7l5.7 5.8M177.7 237.7l5 5.1M178.4 237.7l4.3 4.4M179.1 237.7l4 4.1M179.8 237.7l4 4.1M180.5 237.7l4 4.1"/>
<path d="M181.2 237.7l4 4.1M181.9 237.7l4.1 4.1M182.7 237.7l3.9 4.1M151.8 240.1l8 8M151.8 240.8l8 8M151.8 241.5l8 8M151.8 242.2l8 8M151.8 242.9l8 8M151.8 243.6l8 8M151.8 244.3l8 8M151.8 245l8 8M151.8 245.7l8 8"/>
<path d="M151.8 246.5l7.2 7.2M151.8 247.1l6.6 6.6M151.8 247.9l5.8 5.8M151.8 248.6l5.1 5.1M151.8 249.3l4.4 4.4M151.8 250l3.7 3.7M151.8 250.7l3 3M151.8 251.4l2.3 2.3M151.8 252.1l1.6 1.6M175.8 240l6.9 7.1M175.8 240.7l6.9 7.1M175.8 241.5l6.9 7"/>
<path d="M175.8 242.2l6.5 6.6M175.8 242.9l5.8 5.9M175.8 243.6l5.1 5.2M175.8 244.3l4.4 4.5M175.8 245l3.7 3.8M175.8 245.7l3 3.1M175.8 246.4l2.3 2.4M175.8 247.1l1.6 1.7M175.8 247.8l.9 1M175.8 248.5l.9 1.1M175.8 249.3l.9 .9M175.8 249.9l.9 1.1"/>
<path d="M175.8 250.7l.9 1M175.8 251.4l.9 .9M175.8 252.1l.9 1M175.8 252.8l.9 .9M175.8 253.5l.2 .2"/>
</g>
<path d="M159.8 237.7v16M175.8 237.7v16M182.8 237.7h-31v17.2M151.8 252.8l.9 .9M152.7 253.7v1.8M152.7 253.7h7.1M159.8 253.7a20 20 0 0 0 16 0M175.8 253.7h.9M182.7 248.8h-6v9M186.6 241.8h-3.9v13.1" fill="none" stroke="#000" stroke-width=".3"/>
<path d="M146.7 242.4l.4 .7" fill="none" stroke="#f0f" stroke-width=".38"/>
<circle cx="146.7" cy="242.4" r=".19" fill="#f0f"/>
<path d="M149.4 239.8l-.3 .2a5.8 5.8 0 0 0-8.1 2.7 3.6 3.6 0 0 1 4.2-1.3M152.1 237.5l-1.4 1M167.9 233.4a29 29 0 0 0-14.3 3.2M169.7 233.5l1.7 .2" fill="none" stroke="#f0f" stroke-width=".38"/>
<circle cx="171.4" cy="233.7" r=".19" fill="#f0f"/>
<path d="M173.2 233.9a21.8 21.8 0 0 1 12.5 6.6l.3 .2M146.5 245.7a10.2 10.2 0 0 0 5.3 9.3l3.2 1.7M147.1 243.1l-.3 .8M156.6 257.4l1.6 .5M174.6 258.4a31.8 31.8 0 0 1-14.6 0M178 257.3l-1.7 .6M186.9 242.3l.7 1.5M187.9 245.6a10 10 0 0 1-4.7 9l-3.5 2.1" fill="none" stroke="#f0f" stroke-width=".38"/>
<g fill="none" stroke="#f0f" stroke-width=".25">
<path d="M212.2 19.9v32.9M272.1 19.9v32.9M212.2 21.7l3.5-.6v1.2zM100.8 43.4v.8M100.8 45.4v34.9M54.3 89.9h.9M56.3 89.9h34.9M93 89.9h.8M95.5 89.9h10.5M100.8 82v.9M100.8 84.6v10.5M100.8 96.9v.8"/>
<path d="M100.8 99.5v34.9M107.8 89.9h.8M110.4 89.9h34.9M146.5 89.9h.8M100.8 135.6v.8"/>
</g>
<path d="M212.2 21.7l3.5-.6v1.2z" fill="#f0f"/>
<path d="M268.7 21.1l3.4 .6-3.4 .6z" fill="none" stroke="#f0f" stroke-width=".25"/>
<path d="M268.7 21.1l3.4 .6-3.4 .6z" fill="#f0f"/>
<path d="M212.2 21.7h59.9M301.2 46.9h36.1M335.5 46.9l.6 3.5h-1.1zM301.2 132.9h36.1" fill="none" stroke="#f0f" stroke-width=".25"/>
<path d="M335.5 46.9l.6 3.5h-1.1z" fill="#f0f"/>
<path d="M335 129.4h1.1l-.6 3.5z" fill="none" stroke="#f0f" stroke-width=".25"/>
<path d="M335 129.4h1.1l-.6 3.5z" fill="#f0f"/>
<path d="M100.8 31.2v117.3M335.5 46.9v86" fill="none" stroke="#f0f" stroke-width=".25"/>
<path d="M114.8 31.2h-14v5.3M100.8 143.3v5.2" fill="none" stroke="#f0f" stroke-width=".38"/>
<path d="M100.8 31.2l7-1.1v2.3z" fill="#f0f"/>
<path d="M100.8 31.2l7-1.1v2.3zM100.8 148.5h14" fill="none" stroke="#f0f" stroke-width=".38"/>
<path d="M100.8 148.5l7-1.1v2.3z" fill="#f0f"/>
<g fill="none" stroke="#f0f" stroke-width=".38">
<path d="M100.8 26v5.2M201.5 58.7l-.1 .1M204.1 57.3a3.3 3.3 0 0 0-2.4 1.1M204.2 55.9a5.4 5.4 0 0 0-2.5 2.4M204.5 57.3h.3M205.1 55.6l-.4 .2M205.1 57.4a3.2 3.2 0 0 1 2.2 1.4M205.5 55.5a5.5 5.5 0 0 1 3.4 .3M207.5 59.1l-.2 .9M209.4 56l.1 .1M207 61.8a10.3 10.3 0 0 0 5.3 9.3l3.6 2M217.5 73.7l1.7 .5"/>
<path d="M236.2 74.2a32.8 32.8 0 0 1-15.3 .4M100.8 148.5l7-1.1v2.3zM100.8 148.5v5.3"/>
</g>
<circle cx="236.2" cy="74.2" r=".19" fill="#f0f"/>
<path d="M239.5 73.1l-1.6 .6" fill="none" stroke="#f0f" stroke-width=".38"/>
<circle cx="239.5" cy="73.1" r=".19" fill="#f0f"/>
<path d="M210.2 55.5l-.7 .6M226 49.6a26 26 0 0 0-14.5 4.7M227.7 49.5l1.7 .1M231.3 49.7a24.5 24.5 0 0 1 13.9 5.8M246.4 56.9l.9 1.4M248 60a9.2 9.2 0 0 1-3.3 9.8l-3.6 2.5" fill="none" stroke="#f0f" stroke-width=".38"/>
<path d="M70.6 59.2l69.7 70.9h16.5M70.6 59.2l2.9 2.1-.8 .8zM142.2 125.7a3.9 3.9 0 0 0 0 3.5M155 125.7a3.9 3.9 0 0 1 0 3.5" fill="none" stroke="#f0f" stroke-width=".25"/>
<path d="M70.6 59.2l2.9 2.1-.8 .8z" fill="#f0f"/>
<path d="M128.9 117.6l2.1 3-2.9-2.2z" fill="none" stroke="#f0f" stroke-width=".25"/>
<path d="M128.9 117.6l2.1 3-2.9-2.2z" fill="#f0f"/>
<path d="M250.6 41.7l3.6 .6-3.6 .6zM254.2 40.6v12.2M262.2 40.6v12.2" fill="none" stroke="#f0f" stroke-width=".25"/>
<path d="M250.6 41.7l3.6 .6-3.6 .6z" fill="#f0f"/>
<path d="M262.2 42.3l3.5-.6v1.2z" fill="none" stroke="#f0f" stroke-width=".25"/>
<path d="M262.2 42.3l3.5-.6v1.2z" fill="#f0f"/>
<path d="M220.2 41.6v11.2M220.2 43.4l3.5-.6v1.1zM236.2 41.6v11.2M247.2 42.3h35.7" fill="none" stroke="#f0f" stroke-width=".25"/>
<path d="M220.2 43.4l3.5-.6v1.1z" fill="#f0f"/>
<path d="M232.7 42.8l3.5 .6-3.5 .5z" fill="none" stroke="#f0f" stroke-width=".25"/>
<path d="M232.7 42.8l3.5 .6-3.5 .5z" fill="#f0f"/>
<path d="M188.7 43.4h47.5M236.2 90.9v57.3M212.2 132v16.2M232.7 145.8l3.5 .6-3.5 .6z" fill="none" stroke="#f0f" stroke-width=".25"/>
<path d="M232.7 145.8l3.5 .6-3.5 .6z" fill="#f0f"/>
<path d="M212.2 146.4l3.5-.6v1.2z" fill="none" stroke="#f0f" stroke-width=".25"/>
<path d="M212.2 146.4l3.5-.6v1.2z" fill="#f0f"/>
<path d="M237.1 115.6v47.1M212.2 132v30.7M212.2 146.4h24M212.2 161l3.5-.6v1.1z" fill="none" stroke="#f0f" stroke-width=".25"/>
<path d="M212.2 161l3.5-.6v1.1z" fill="#f0f"/>
<path d="M233.7 160.4l3.4 .6-3.4 .5z" fill="none" stroke="#f0f" stroke-width=".25"/>
<path d="M233.7 160.4l3.4 .6-3.4 .5z" fill="#f0f"/>
<path d="M243.7 79.3l-43.7 60.9h-27.3M241.2 81.8l1 .7-2.6 2.5zM212.2 161h24.9" fill="none" stroke="#f0f" stroke-width=".25"/>
<path d="M241.2 81.8l1 .7-2.6 2.5z" fill="#f0f"/>
<path d="M230.2 97.3l2.5-2.5-1.6 3.2z" fill="none" stroke="#f0f" stroke-width=".25"/>
<path d="M230.2 97.3l2.5-2.5-1.6 3.2z" fill="#f0f"/>
<path d="M301.2 46.9h14.4M303.2 48.9h12.4M313.3 43.4h1.1l-.5 3.5z" fill="none" stroke="#f0f" stroke-width=".25"/>
<path d="M313.3 43.4h1.1l-.5 3.5z" fill="#f0f"/>
<path d="M313.9 48.9l.5 3.5h-1.1z" fill="none" stroke="#f0f" stroke-width=".25"/>
<path d="M313.9 48.9l.5 3.5h-1.1z" fill="#f0f"/>
<path d="M313.9 27.8v28.1M301.1 119.3v25.4M302.2 120.3v24.4M297.7 142.4l3.4 .6-3.4 .5z" fill="none" stroke="#f0f" stroke-width=".25"/>
<path d="M297.7 142.4l3.4 .6-3.4 .5z" fill="#f0f"/>
<path d="M302.2 143l3.4-.6v1.1z" fill="none" stroke="#f0f" stroke-width=".25"/>
<path d="M302.2 143l3.4-.6v1.1z" fill="#f0f"/>
<path d="M202.8 110.9h8.3M202.8 109.9h9.3M204.5 110.9l.6 3.5h-1.1zM294.2 143h31.7" fill="none" stroke="#f0f" stroke-width=".25"/>
<path d="M204.5 110.9l.6 3.5h-1.1z" fill="#f0f"/>
<path d="M204 106.4h1.1l-.6 3.5z" fill="none" stroke="#f0f" stroke-width=".25"/>
<path d="M204 106.4h1.1l-.6 3.5z" fill="#f0f"/>
<path d="M204.5 86.5v31.4" fill="none" stroke="#f0f" stroke-width=".25"/>
<g fill="none" stroke="#000" stroke-width=".3">
<path d="M25.7 239.1v1.7M32.8 227.9h-7.1v9.4M34.7 227.9h1.7M38.1 227.9h1.8M41.6 227.9h14.3M57.7 227.9h1.7M61.2 227.9h1.7M64.7 227.9h14.2M80.8 227.9h1.7M84.2 227.9h1.8M87.7 227.9h14.3M103.8 227.9h1.7"/>
<path d="M107.3 227.9h1.7M110.8 227.9h14.3M126.9 227.9h1.7M130.4 227.9h1.7M133.8 227.9h14.3M149.9 227.9h1.7M153.4 227.9h1.7M156.9 227.9h14.3M173 227.9h1.7M176.5 227.9h1.7M179.9 227.9h14.3M196 227.9h1.7"/>
<path d="M199.5 227.9h1.7M203 227.9h7.1v9.5M210.1 239.1v1.8M25.7 242.6v1.7M25.7 246.1v18.8M210.1 242.7v1.6M210.1 246.2v18.8M25.7 266.7v1.7M25.7 270.2v1.7M25.7 273.7v9.4h7.1M210.1 273.7v9.4h-7.1M210.1 266.7v1.7"/>
<path d="M210.1 270.3v1.6M34.6 283.1h1.7M38.1 283.1h1.7M41.6 283.1h14.3M57.6 283.1h1.8M61.2 283.1h1.7M64.7 283.1h14.2M80.7 283.1h1.7M84.2 283.1h1.7M87.7 283.1h14.3M103.7 283.1h1.8M107.3 283.1h1.7"/>
<path d="M110.8 283.1h14.2M126.8 283.1h1.7M130.3 283.1h1.7M133.8 283.1h14.3M149.9 283.1h1.7M153.4 283.1h1.7M156.9 283.1h14.2M172.9 283.1h1.7M176.4 283.1h1.7M179.9 283.1h14.3M196 283.1h1.7M199.5 283.1h1.7"/>
</g>
<text font-size="7.7" fill="#f00" x="264.7" y="248.1">PRECISION AUTOMATION &amp; ROBOTICS INDIA LTD</text>
<text font-size="6" fill="#f0f" x="335.5" y="281.7">PRE93B305070</text>
<text font-size="5.9" fill="#f0f" x="385.4" y="282.1">00</text>
<g font-size="5.6" fill="#f0f">
<text x="116" y="34.2">X</text>
<text x="204" y="51.1">B</text>
<text x="116.9" y="150.5">X</text>
<text x="241.8" y="185.4">SECTION X-X</text>
<text x="255" y="191.3">2:1</text>
<text x="155.4" y="272.4">DETAIL B</text>
<text x="163.8" y="278.2">2:1</text>
</g>
<g font-size="5.4" fill="#f0f">
<text x="189.9" y="42.5">O8</text>
<text x="169.4" y="95" transform="rotate(-90 169.4 95)">O32</text>
<text x="182.7" y="95" transform="rotate(-90 182.7 95)">O25</text>
<text x="194.9" y="95" transform="rotate(-90 194.9 95)">O20</text>
<text x="334.7" y="95" transform="rotate(-90 334.7 95)">O43</text>
<text x="142.8" y="129.2">O 43</text>
<text x="173.9" y="139.4">O 6THRU''</text>
</g>
<g font-size="5" fill="#f0f">
<text x="34.3" y="266.2">HOLE TO BE DAMAGED AT END WITH BALL</text>
<text x="37.4" y="271.5">SHAPED PLUNGER TO MAKE HOLE BLIND</text>
</g>
<g font-size="4.9" fill="#f0f">
<text x="239.4" y="20.8">30</text>
<text x="218.8" y="33.4">8</text>
<text x="240.4" y="33.4">15</text>
<text x="198.1" y="37.9">+0.1</text>
<text x="274.2" y="41.4">M4</text>
<text x="313" y="42.5" transform="rotate(-90 313 42.5)">1X45v</text>
<text x="43.5" y="103" transform="rotate(-90 43.5 103)">A/F 39.5</text>
<text x="203.7" y="105.4" transform="rotate(-90 203.7 105.4)">0.5X45v</text>
<text x="321" y="103.3" transform="rotate(-90 321 103.3)">M30X 1.5 P</text>
<text x="246.8" y="141.5">5</text>
<text x="307.1" y="142.1">0.5X45v</text>
<text x="221.4" y="145.5">12</text>
<text x="267.9" y="148.8">29.5</text>
<text x="219.9" y="160.1">12.5</text>
<text x="271.8" y="160.2">32</text>
<text x="254.4" y="173.7">45</text>
<text x="26.4" y="177.1">HEAT TREATMENT :-</text>
<text x="26.4" y="182.3">1) TO BE TOUGHENED UPTO 28-32 HRC.</text>
<text x="26.4" y="187.6">2) RETAPPING TO BE DONE AFTER SURFACE TREATMENT</text>
<text x="31.8" y="192.8">AT SUPPLIER END.( IF APPLICABLE )</text>
<text x="26.4" y="203.3">TRAITEMENT DE CHALEUR :-</text>
<text x="26.4" y="208.6">1) À RENFORCER JUSQU’À 28-32 HRC.</text>
<text x="26.4" y="213.8">2) RE-TARAUDAGE À FAIRE APRÈS TRAITEMENT DE SURFACE</text>
<text x="31.8" y="219.1">CHEZ LE FOURNISSEUR (S’IL Y A LIEU)</text>
</g>
<text font-size="4.3" fill="#f0f" x="287.2" y="257.4">SHOCK ABS SLEEVE M30X1.5P L=45</text>
<g font-size="4.2" fill="#800000">
<text x="35.4" y="9">1</text>
<text x="85.5" y="8.9">2</text>
<text x="136.6" y="9">3</text>
<text x="185.6" y="9">4</text>
<text x="235.6" y="9">5</text>
<text x="284.6" y="8.8">6</text>
<text x="332.6" y="9">7</text>
<text x="382.6" y="9">8</text>
<text x="10.1" y="29.6">F</text>
<text x="410.2" y="29.6">F</text>
<text x="9.9" y="73.9">E</text>
<text x="409.9" y="73.9">E</text>
<text x="9.9" y="124.2">D</text>
<text x="409.9" y="124.2">D</text>
<text x="9.7" y="174.3">C</text>
<text x="409.7" y="174.3">C</text>
<text x="9.9" y="225">B</text>
<text x="409.8" y="225">B</text>
<text x="9.8" y="271.7">A</text>
<text x="409.8" y="271.7">A</text>
<text x="35.4" y="291">1</text>
<text x="85.5" y="290.9">2</text>
<text x="136.6" y="291">3</text>
<text x="185.6" y="291">4</text>
<text x="235.6" y="291">5</text>
<text x="284.6" y="290.8">6</text>
<text x="332.6" y="291">7</text>
<text x="382.6" y="291">8</text>
</g>
<g font-size="4.2" fill="#f0f">
<text x="227.7" y="13.8">NOTE : STANDARD FASTENER TORQUE AS PER PST/DES/01 TABLE-A</text>
<text x="369" y="13.7">PFR/DES/07/REV-00</text>
</g>
<g font-size="3.9" fill="#800000">
<text x="225.2" y="238.8">REVISION</text>
<text x="275.1" y="238.8">DESCRIPTION</text>
<text x="334.4" y="238.6">DCR. NO.</text>
<text x="351.8" y="238.6">DATE</text>
<text x="364.9" y="238.5">DRN.BY</text>
</g>
<text font-size="3.5" fill="#00f" x="224.9" y="254.5">www.parirobotics.com</text>
<g font-size="3.1" fill="#800000">
<text x="404.4" y="179.5">°</text>
<text x="391.5" y="235.1">LIMITS</text>
<text x="262.6" y="253.2">DESCRIPTION</text>
<text x="386.5" y="253.2">DRAWING TYPE</text>
<text x="261.5" y="262.5">SURFACE AREA</text>
<text x="281.8" y="262.4">FINISH</text>
<text x="305.4" y="262.4">MACHINING</text>
<text x="333.8" y="262.9">MATERIAL :</text>
<text x="354.2" y="262.9">NET WEIGHT-Kg:</text>
<text x="381.7" y="262.7">TEAM NO.</text>
<text x="394.2" y="262.7">SHEET SIZE</text>
<text x="396.7" y="267.5">A3</text>
<text x="261.3" y="272.8">DRN.BY</text>
<text x="275.2" y="272.7">CHKD.BY</text>
<text x="290.3" y="272.8">APPD.BY</text>
<text x="305.4" y="271.9">REFERENCE DWG.</text>
<text x="334.3" y="272.9">DRG./PART CODE</text>
<text x="384.5" y="272.8">REV.</text>
<text x="396.1" y="272.7">SCALE</text>
<text x="305.5" y="281">PART CLASS.</text>
<text x="396.4" y="281.2">SHEET</text>
<text x="261.3" y="285.8">DATE</text>
</g>
<g font-size="3.1" fill="#f0f">
<text x="339.6" y="267.1">EN8</text>
<text x="360.7" y="267">0.29 kg</text>
<text x="382.2" y="267.1">PL - 02</text>
<text x="306.7" y="275.9">PRF73A100536</text>
<text x="398.1" y="276.5">2 : 1</text>
<text x="316.6" y="284.9">B</text>
<text x="396.1" y="284.9">1 OF 1</text>
</g>
<g font-size="2.8" fill="#800000">
<text x="385.9" y="238.9">Gen Tol.: IS 2102</text>
<text x="224.4" y="258.1">1.ALL DIMENSIONS ARE</text>
<text x="225.9" y="260.9">IN mm</text>
<text x="224.4" y="264.2">2.DO NOT SCALE</text>
<text x="227.1" y="267">DRAWING.</text>
<text x="224.2" y="270.2">3.IF IN DOUBT ,</text>
<text x="226.4" y="273">ASK TEAM MEMBER</text>
<text x="228.9" y="278.8">ALL RIGHTS OF REPRODUCTION &amp;</text>
<text x="229.4" y="282.3">DISTRIBUTION ARE RESERVED</text>
</g>
<g font-size="2.8" fill="#f0f">
<text x="387.9" y="256.1">MACHAINING</text>
<text x="265" y="276.8">SVS</text>
<text x="276.4" y="279.2">PRASAD</text>
<text x="291.7" y="279.1">RUPESH</text>
</g>
<g font-size="2.7" fill="#f0f">
<text x="262.1" y="266.5">19.76 in^2</text>
<text x="261.1" y="281">30/10/2018</text>
<text x="275.7" y="285.5">30/10/2018 30/10/2018</text>
</g>
<text font-size="2.7" fill="#800000" x="224.9" y="279.4">C</text>
<g font-size="2.5" fill="#800000">
<text x="379.1" y="168.2">DEBURR AND REMOVE SHARP</text>
<text x="379.1" y="171">EDGES UNLESS SHARP EDGE</text>
<text x="379.1" y="173.7">REQUIREMENT SPECIFIED.</text>
<text x="380.7" y="177">UNSP.RADII</text>
<text x="383.9" y="179.5">0.5 R</text>
<text x="395.9" y="177">UNSP.CHF.</text>
<text x="397.5" y="179.4">0.5 X 45</text>
<text x="382.9" y="188.7">UP TO 10</text>
<text x="401.4" y="187.9">±1 °</text>
<text x="380.1" y="195.6">50 UP TO 120</text>
<text x="380.3" y="192.2">10 UP TO 50</text>
<text x="399.3" y="192.1">±0 °30'</text>
<text x="399.3" y="195.4">±0 °20'</text>
<text x="379" y="199.1">120 UP TO 400</text>
<text x="399.3" y="199.3">±0 °10'</text>
<text x="380.2" y="207.1">0.5 UP TO 3</text>
<text x="401" y="207.2">±0.1</text>
<text x="382.3" y="210.9">3 UP TO 6</text>
<text x="382.3" y="214.6">6 UP TO 30</text>
<text x="401" y="210.9">±0.1</text>
<text x="401" y="214.7">±0.2</text>
<text x="381.1" y="218.4">30 UP TO 120</text>
<text x="401" y="218.4">±0.3</text>
<text x="379.5" y="225.8">315 UP TO 1000</text>
<text x="379.8" y="222.1">120 UP TO 315</text>
<text x="401" y="222.2">±0.5</text>
<text x="401" y="225.9">±0.8</text>
<text x="378.8" y="230.1">1000 UP TO 2000</text>
<text x="401" y="230.2">±1.2</text>
</g>
<g font-size="2.5" fill="#f0f">
<text x="289.4" y="265.6">IZBP</text>
<text x="316.2" y="265.3">3.2</text>
</g>
<g font-size="2.1" fill="#800000">
<text x="384.4" y="182.5">UNSPECIFIED TOL.(M/C)</text>
<text x="384.4" y="184.5">FOR ANGULAR IN mm.</text>
<text x="383.2" y="202.2">UNSPECIFIED TOL.(M/C)</text>
<text x="383.2" y="204.3">FOR LINEAR IN mm.</text>
</g>
<text font-size="2.1" fill="#f0f" x="7.2" y="286.3" transform="rotate(-90 7.2 286.3)">\\parienggnew\BT10ENGG\17-18\PRE930000000-PSA\ExDM_Uploading\PRE93B305070.dft</text>
</svg>
